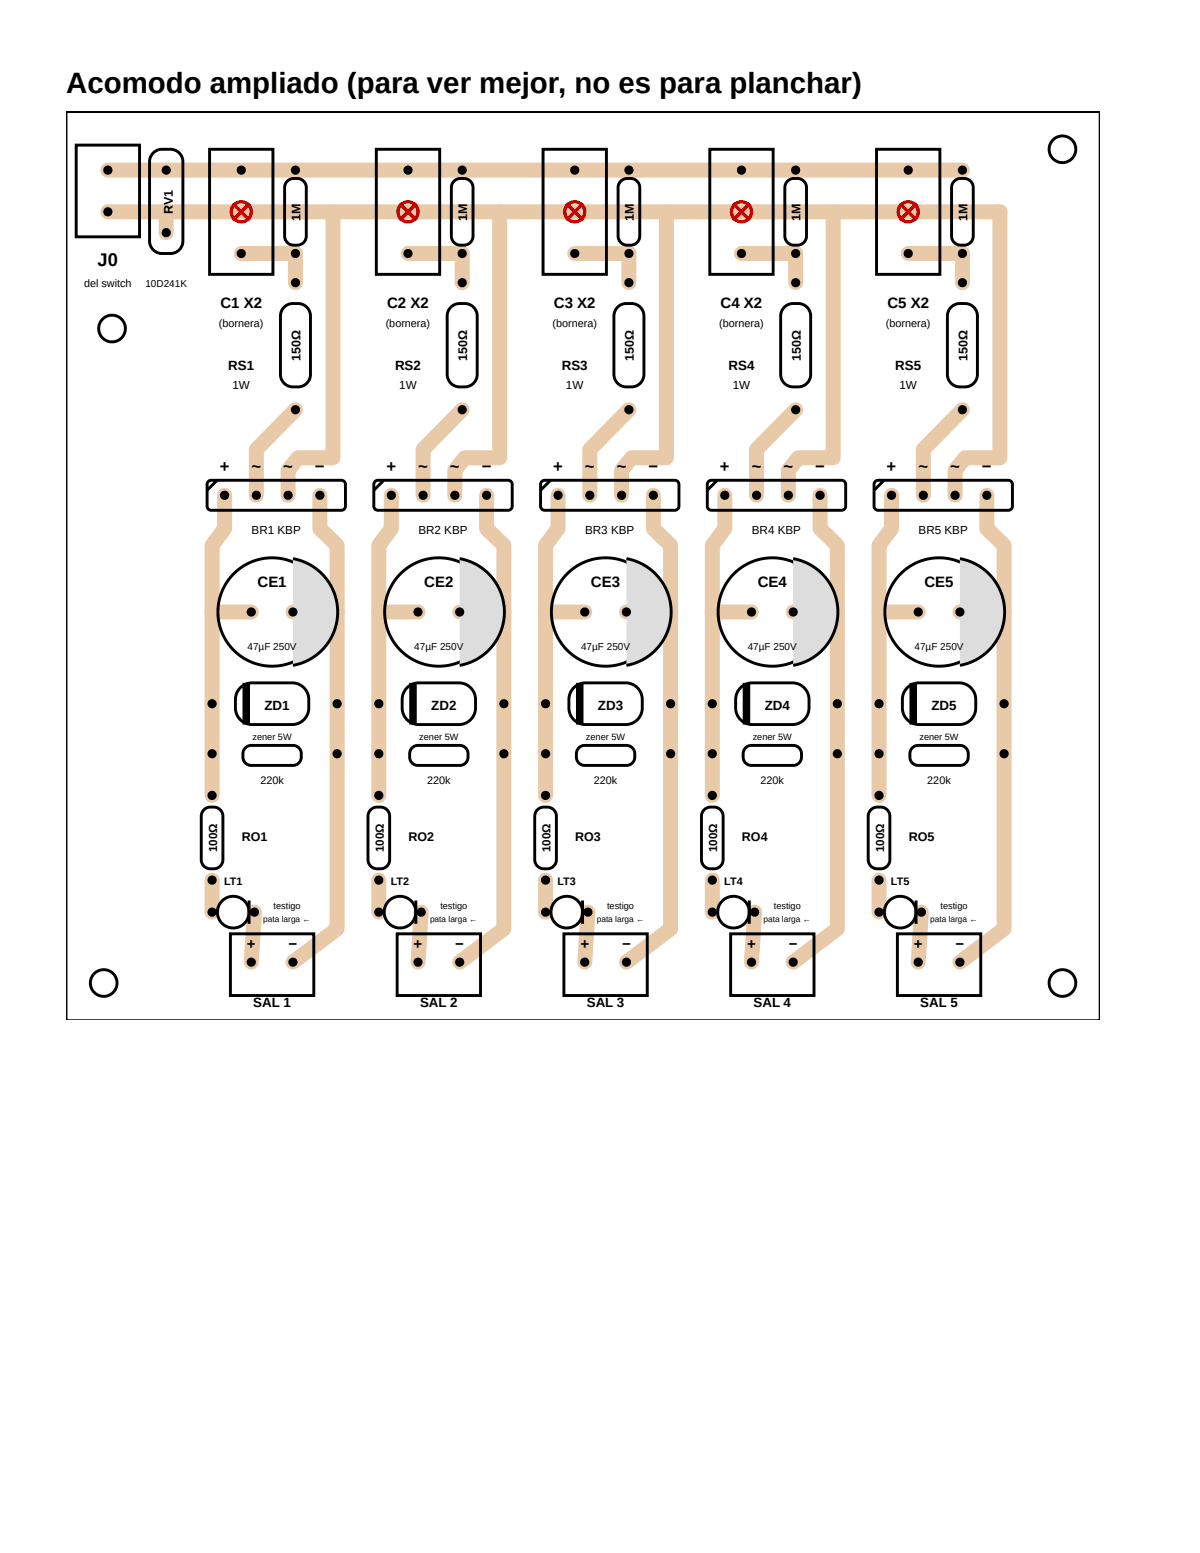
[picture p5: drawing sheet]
<svg xmlns="http://www.w3.org/2000/svg" width="216mm" height="279mm" viewBox="0 0 216 279" stroke-linecap="round" stroke-linejoin="round" font-family="sans-serif">
<path d="M11.9 183.4v-163.3h186v163.3" fill="none" stroke="#000" stroke-width=".45"/>
<g fill="none" stroke="#e8c9a8" stroke-width="2.7">
<path d="M19.4 38.1h160.5v44.3h-6.3l-1.8 2.2v4.5M19.4 30.6h153.8M29.9 38.1v3.8M59.9 38.1v44.3h-6.3l-1.8 2.2v4.5M89.9 38.1v44.3h-6.3l-1.8 2.2v4.5M119.9 38.1v44.3h-6.3l-1.8 2.2v4.5M149.9 38.1v44.3h-6.3l-1.8 2.2v4.5M43.4 45.6h9.8v5.3M73.4 45.6h9.8v5.3M103.4 45.6h9.8v5.3M133.4 45.6h9.8v5.3M163.4 45.6h9.8v5.3"/>
<path d="M53.2 73.7l-7.1 7.2v8.2M83.2 73.7l-7.1 7.2v8.2M113.2 73.7l-7.1 7.2v8.2M143.2 73.7l-7.1 7.2v8.2M173.2 73.7l-7.1 7.2v8.2M40.4 89.1v6l-2.2 3v45M57.6 89.1v6l3.1 3v69l-8 6M70.4 89.1v6l-2.2 3v45M87.6 89.1v6l3.1 3v69l-8 6M100.4 89.1v6l-2.2 3v45M117.5 89.1v6l3.2 3v69l-8 6M130.4 89.1v6l-2.2 3v45"/>
<path d="M147.5 89.1v6l3.2 3v69l-8 6M160.4 89.1v6l-2.2 3v45M177.5 89.1v6l3.2 3v69l-8 6M38.2 110.1h7M52.7 110.1h8M68.2 110.1h7M82.7 110.1h8M98.2 110.1h7M112.7 110.1h8M128.2 110.1h7M142.7 110.1h8M158.2 110.1h7"/>
<path d="M172.7 110.1h8M38.2 158.3v5.8M68.2 158.3v5.8M98.2 158.3v5.8M128.2 158.3v5.8M158.2 158.3v5.8M45.8 164.1l-.6 9M75.8 164.1l-.6 9M105.8 164.1l-.6 9M135.8 164.1l-.6 9M165.8 164.1l-.6 9"/>
</g>
<g fill="none" stroke="#000" stroke-width=".52">
<path d="M13.7 26.1h11.4v16.5h-11.4zM27.6 27.5a2.25 2.25 0 0 1 1.6-.6h1.5a2.25 2.25 0 0 1 2.2 2.2v14.3a2.25 2.25 0 0 1-2.2 2.2h-1.5a2.25 2.25 0 0 1-2.3-2.2v-14.3a2.25 2.25 0 0 1 .7-1.6zM37.7 26.9h11.4v22.5h-11.4zM51.7 32.6l.7-.4 1.1-.1a1.65 1.65 0 0 1 1.6 1.7v8.7a1.65 1.65 0 0 1-1.6 1.6h-.6a1.65 1.65 0 0 1-1.7-1.6v-8.7l.1-.7zM51.1 55.3a2.25 2.25 0 0 1 1.6-.7h.9a2.25 2.25 0 0 1 2.3 2.3v10.5a2.25 2.25 0 0 1-2.3 2.2h-.9a2.25 2.25 0 0 1-2.2-2.2v-10.5a2.25 2.25 0 0 1 .6-1.6zM37.5 86.6l.5-.2h23.4a.75 .75 0 0 1 .8 .8v3.9a.75 .75 0 0 1-.8 .7h-23.4a.75 .75 0 0 1-.7-.7v-3.9zM39.1 86.4l-1.8 1.8"/>
<circle cx="49" cy="110.1" r="9.7"/>
</g>
<g fill="none" stroke="#c00" stroke-width=".6">
<path d="M41.9 36.6l3 3M44.9 36.6l-3 3"/>
<circle cx="43.4" cy="38.1" r="1.8"/>
</g>
<g fill="#000">
<path d="M37.3 88.2l1.8-1.8z"/>
<path d="M41.9 36.6l3 3zM44.9 36.6l-3 3z"/>
</g>
<path d="M52.7 100.5a9.7 9.7 0 0 1 8.1 9.6 9.7 9.7 0 0 1-8.1 9.6z" fill="#ddd"/>
<g fill="none" stroke="#000" stroke-width=".52">
<path d="M67.7 26.9h11.4v22.5h-11.4zM81.7 32.6l.7-.4 1.1-.1a1.65 1.65 0 0 1 1.6 1.7v8.7a1.65 1.65 0 0 1-1.6 1.6h-.6a1.65 1.65 0 0 1-1.7-1.6v-8.9l.2-.6zM81.1 55.3a2.25 2.25 0 0 1 1.6-.7h.9a2.25 2.25 0 0 1 2.3 2.3v10.5a2.25 2.25 0 0 1-2.3 2.2h-.9a2.25 2.25 0 0 1-2.2-2.2v-10.5a2.25 2.25 0 0 1 .6-1.6zM67.5 86.6l.5-.2h23.4a.75 .75 0 0 1 .8 .8v3.9a.75 .75 0 0 1-.8 .7h-23.4a.75 .75 0 0 1-.7-.7v-3.9zM69.1 86.4l-1.8 1.8M52.7 100.5a9.7 9.7 0 0 1 8.1 9.6 9.7 9.7 0 0 1-8.1 9.6M43.2 123.7l.8-.5 1.2-.3h7.4a3 3 0 0 1 3 3v1.5a3 3 0 0 1-3 3h-7.2a3 3 0 0 1-3-3l.1-2.3 .3-.7zM44.1 134.5l1-.4h7.6a1.5 1.5 0 0 1 1.5 1.5v.6a1.5 1.5 0 0 1-1.5 1.5h-7.5a1.5 1.5 0 0 1-1.5-1.5l.1-1zM36.7 145.7l.7-.4 1.1-.1a1.65 1.65 0 0 1 1.6 1.7v7.8a1.65 1.65 0 0 1-1.6 1.6h-.6a1.65 1.65 0 0 1-1.7-1.6v-8l.2-.6zM41.5 168h15v11.1h-15zM44.8 162v4.2"/>
<circle cx="79" cy="110.1" r="9.7"/>
<circle cx="42" cy="164.1" r="2.85"/>
</g>
<path d="M44.3 122.9v7.5" fill="none" stroke="#000" stroke-width="1.3" stroke-linecap="butt"/>
<g fill="none" stroke="#c00" stroke-width=".6">
<path d="M71.9 36.6l3 3M74.9 36.6l-3 3"/>
<circle cx="73.4" cy="38.1" r="1.8"/>
</g>
<g fill="#000">
<path d="M69.1 86.4l-1.8 1.8z"/>
<path d="M71.9 36.6l3 3zM74.9 36.6l-3 3z"/>
</g>
<path d="M82.7 100.5a9.7 9.7 0 0 1 8.1 9.6 9.7 9.7 0 0 1-8.1 9.6z" fill="#ddd"/>
<g fill="none" stroke="#000" stroke-width=".52">
<path d="M97.7 26.9h11.4v22.5h-11.4zM111.7 32.6l.7-.4 1.1-.1a1.65 1.65 0 0 1 1.6 1.7v8.7a1.65 1.65 0 0 1-1.6 1.6h-.6a1.65 1.65 0 0 1-1.7-1.6v-8.7l.1-.7zM111.1 55.3a2.25 2.25 0 0 1 1.6-.7h.9a2.25 2.25 0 0 1 2.3 2.3v10.5a2.25 2.25 0 0 1-2.3 2.2h-.9a2.25 2.25 0 0 1-2.2-2.2v-10.5a2.25 2.25 0 0 1 .6-1.6zM97.5 86.6l.5-.2h23.4a.75 .75 0 0 1 .8 .8v3.9a.75 .75 0 0 1-.8 .7h-23.4a.75 .75 0 0 1-.7-.7v-3.9zM99.1 86.4l-1.8 1.8M82.7 100.5a9.7 9.7 0 0 1 8.1 9.6 9.7 9.7 0 0 1-8.1 9.6M73.2 123.7l.8-.5 1.2-.3h7.4a3 3 0 0 1 3 3v1.5a3 3 0 0 1-3 3h-7.2a3 3 0 0 1-3-3l.1-2.3 .3-.7zM74.1 134.5l1-.4h7.6a1.5 1.5 0 0 1 1.5 1.5v.6a1.5 1.5 0 0 1-1.5 1.5h-7.5a1.5 1.5 0 0 1-1.5-1.5l.1-1zM66.7 145.7l.7-.4 1.1-.1a1.65 1.65 0 0 1 1.6 1.7v7.8a1.65 1.65 0 0 1-1.6 1.6h-.6a1.65 1.65 0 0 1-1.7-1.6v-8l.2-.6zM71.5 168h15v11.1h-15zM74.8 162v4.2"/>
<circle cx="109" cy="110.1" r="9.7"/>
<circle cx="72" cy="164.1" r="2.85"/>
</g>
<path d="M74.3 122.9v7.5" fill="none" stroke="#000" stroke-width="1.3" stroke-linecap="butt"/>
<g fill="none" stroke="#c00" stroke-width=".6">
<path d="M101.9 36.6l3 3M104.9 36.6l-3 3"/>
<circle cx="103.4" cy="38.1" r="1.8"/>
</g>
<g fill="#000">
<path d="M99.1 86.4l-1.8 1.8z"/>
<path d="M101.9 36.6l3 3zM104.9 36.6l-3 3z"/>
</g>
<path d="M112.7 100.5a9.7 9.7 0 0 1 8.1 9.6 9.7 9.7 0 0 1-8.1 9.6z" fill="#ddd"/>
<g fill="none" stroke="#000" stroke-width=".52">
<path d="M127.7 26.9h11.4v22.5h-11.4zM141.7 32.6l.7-.4 1.1-.1a1.65 1.65 0 0 1 1.6 1.7v8.7a1.65 1.65 0 0 1-1.6 1.6h-.6a1.65 1.65 0 0 1-1.7-1.6v-8.7l.1-.7zM141.1 55.3a2.25 2.25 0 0 1 1.6-.7h.9a2.25 2.25 0 0 1 2.3 2.3v10.5a2.25 2.25 0 0 1-2.3 2.2h-.9a2.25 2.25 0 0 1-2.2-2.2v-10.5a2.25 2.25 0 0 1 .6-1.6zM127.5 86.6l.5-.2h23.4a.75 .75 0 0 1 .8 .8v3.9a.75 .75 0 0 1-.8 .7h-23.4a.75 .75 0 0 1-.7-.7v-3.9zM129.1 86.4l-1.8 1.8M112.7 100.5a9.7 9.7 0 0 1 8.1 9.6 9.7 9.7 0 0 1-8.1 9.6M103.2 123.7l.8-.5 1.2-.3h7.4a3 3 0 0 1 3 3v1.5a3 3 0 0 1-3 3h-7.2a3 3 0 0 1-3-3l.1-2.3 .3-.7zM104.1 134.5l1-.4h7.6a1.5 1.5 0 0 1 1.5 1.5v.6a1.5 1.5 0 0 1-1.5 1.5h-7.5a1.5 1.5 0 0 1-1.5-1.5l.1-1zM96.7 145.7l.7-.4 1.1-.1a1.65 1.65 0 0 1 1.6 1.7v7.8a1.65 1.65 0 0 1-1.6 1.6h-.6a1.65 1.65 0 0 1-1.7-1.6v-8l.2-.6zM101.5 168h15v11.1h-15zM104.8 162v4.2"/>
<circle cx="139" cy="110.1" r="9.7"/>
<circle cx="102" cy="164.1" r="2.85"/>
</g>
<path d="M104.3 122.9v7.5" fill="none" stroke="#000" stroke-width="1.3" stroke-linecap="butt"/>
<g fill="none" stroke="#c00" stroke-width=".6">
<path d="M131.9 36.6l3 3M134.9 36.6l-3 3"/>
<circle cx="133.4" cy="38.1" r="1.8"/>
</g>
<g fill="#000">
<path d="M129.1 86.4l-1.8 1.8z"/>
<path d="M131.9 36.6l3 3zM131.9 39.6l3-3z"/>
</g>
<path d="M142.7 100.5a9.7 9.7 0 0 1 8.1 9.6 9.7 9.7 0 0 1-8.1 9.6z" fill="#ddd"/>
<g fill="none" stroke="#000" stroke-width=".52">
<path d="M157.7 26.9h11.4v22.5h-11.4zM171.7 32.6l.7-.4 1.1-.1a1.65 1.65 0 0 1 1.6 1.7v8.7a1.65 1.65 0 0 1-1.6 1.6h-.6a1.65 1.65 0 0 1-1.7-1.6v-8.9l.2-.6zM171.1 55.3a2.25 2.25 0 0 1 1.6-.7h.9a2.25 2.25 0 0 1 2.3 2.3v10.5a2.25 2.25 0 0 1-2.3 2.2h-.9a2.25 2.25 0 0 1-2.2-2.2v-10.5a2.25 2.25 0 0 1 .6-1.6zM157.5 86.6l.5-.2h23.4a.75 .75 0 0 1 .8 .8v3.9a.75 .75 0 0 1-.8 .7h-23.4a.75 .75 0 0 1-.7-.7v-3.9zM159.1 86.4l-1.8 1.8M142.7 100.5a9.7 9.7 0 0 1 8.1 9.6 9.7 9.7 0 0 1-8.1 9.6M133.2 123.7l.8-.5 1.2-.3h7.4a3 3 0 0 1 3 3v1.5a3 3 0 0 1-3 3h-7.2a3 3 0 0 1-3-3l.1-2.3 .3-.7zM134.1 134.5l1-.4h7.6a1.5 1.5 0 0 1 1.5 1.5v.6a1.5 1.5 0 0 1-1.5 1.5h-7.5a1.5 1.5 0 0 1-1.5-1.5l.1-1zM126.7 145.7l.7-.4 1.1-.1a1.65 1.65 0 0 1 1.6 1.7v7.8a1.65 1.65 0 0 1-1.6 1.6h-.6a1.65 1.65 0 0 1-1.7-1.6v-8l.2-.6zM131.5 168h15v11.1h-15zM134.8 162v4.2"/>
<circle cx="169" cy="110.1" r="9.7"/>
<circle cx="132" cy="164.1" r="2.85"/>
</g>
<path d="M134.3 122.9v7.5" fill="none" stroke="#000" stroke-width="1.3" stroke-linecap="butt"/>
<g fill="none" stroke="#c00" stroke-width=".6">
<path d="M161.9 36.6l3 3M164.9 36.6l-3 3"/>
<circle cx="163.4" cy="38.1" r="1.8"/>
</g>
<g fill="#000">
<path d="M159.1 86.4l-1.8 1.8z"/>
<path d="M161.9 36.6l3 3zM164.9 36.6l-3 3z"/>
</g>
<path d="M172.7 100.5a9.7 9.7 0 0 1 8 9.6 9.7 9.7 0 0 1-8 9.6z" fill="#ddd"/>
<g fill="none" stroke="#000" stroke-width=".52">
<path d="M172.7 100.5a9.7 9.7 0 0 1 8 9.6 9.7 9.7 0 0 1-8 9.6M163.2 123.7l.8-.5 1.2-.3h7.4a3 3 0 0 1 3 3v1.5a3 3 0 0 1-3 3h-7.2a3 3 0 0 1-3-3l.1-2.3 .3-.7zM164.1 134.5l1-.4h7.6a1.5 1.5 0 0 1 1.5 1.5v.6a1.5 1.5 0 0 1-1.5 1.5h-7.5a1.5 1.5 0 0 1-1.5-1.5l.1-1zM156.7 145.7l.7-.4 1.1-.1a1.65 1.65 0 0 1 1.6 1.7v7.8a1.65 1.65 0 0 1-1.6 1.6h-.6a1.65 1.65 0 0 1-1.7-1.6v-8l.2-.6zM161.5 168h15v11.1h-15zM164.8 162v4.2"/>
<circle cx="191.2" cy="26.9" r="2.4"/>
<circle cx="20.2" cy="59.1" r="2.4"/>
<circle cx="18.7" cy="176.9" r="2.4"/>
<circle cx="162" cy="164.1" r="2.85"/>
<circle cx="191.2" cy="176.9" r="2.4"/>
</g>
<path d="M164.3 122.9v7.5" fill="none" stroke="#000" stroke-width="1.3" stroke-linecap="butt"/>
<g fill="#000">
<circle cx="19.4" cy="38.1" r=".83"/>
<circle cx="19.4" cy="30.6" r=".83"/>
<circle cx="29.9" cy="30.6" r=".83"/>
<circle cx="43.4" cy="30.6" r=".83"/>
<circle cx="53.2" cy="30.6" r=".83"/>
<circle cx="73.4" cy="30.6" r=".83"/>
<circle cx="83.2" cy="30.6" r=".83"/>
<circle cx="103.4" cy="30.6" r=".83"/>
<circle cx="113.2" cy="30.6" r=".83"/>
<circle cx="133.4" cy="30.6" r=".83"/>
<circle cx="143.2" cy="30.6" r=".83"/>
<circle cx="163.4" cy="30.6" r=".83"/>
<circle cx="173.2" cy="30.6" r=".83"/>
<circle cx="29.9" cy="41.9" r=".83"/>
<circle cx="43.4" cy="45.6" r=".83"/>
<circle cx="53.2" cy="50.9" r=".83"/>
<circle cx="53.2" cy="45.6" r=".83"/>
<circle cx="73.4" cy="45.6" r=".83"/>
<circle cx="83.2" cy="50.9" r=".83"/>
<circle cx="83.2" cy="45.6" r=".83"/>
<circle cx="103.4" cy="45.6" r=".83"/>
<circle cx="113.2" cy="45.6" r=".83"/>
<circle cx="113.2" cy="50.9" r=".83"/>
<circle cx="133.4" cy="45.6" r=".83"/>
<circle cx="143.2" cy="45.6" r=".83"/>
<circle cx="143.2" cy="50.9" r=".83"/>
<circle cx="163.4" cy="45.6" r=".83"/>
<circle cx="173.2" cy="50.9" r=".83"/>
<circle cx="173.2" cy="45.6" r=".83"/>
<circle cx="53.2" cy="73.7" r=".83"/>
<circle cx="83.2" cy="73.7" r=".83"/>
<circle cx="113.2" cy="73.7" r=".83"/>
<circle cx="143.2" cy="73.7" r=".83"/>
<circle cx="173.2" cy="73.7" r=".83"/>
<circle cx="40.4" cy="89.1" r=".83"/>
<circle cx="46.1" cy="89.1" r=".83"/>
<circle cx="51.8" cy="89.1" r=".83"/>
<circle cx="57.6" cy="89.1" r=".83"/>
<circle cx="70.4" cy="89.1" r=".83"/>
<circle cx="76.1" cy="89.1" r=".83"/>
<circle cx="81.8" cy="89.1" r=".83"/>
<circle cx="87.6" cy="89.1" r=".83"/>
<circle cx="100.4" cy="89.1" r=".83"/>
<circle cx="106.1" cy="89.1" r=".83"/>
<circle cx="111.8" cy="89.1" r=".83"/>
<circle cx="117.5" cy="89.1" r=".83"/>
<circle cx="130.4" cy="89.1" r=".83"/>
<circle cx="136.1" cy="89.1" r=".83"/>
<circle cx="141.8" cy="89.1" r=".83"/>
<circle cx="147.5" cy="89.1" r=".83"/>
<circle cx="160.4" cy="89.1" r=".83"/>
<circle cx="166.1" cy="89.1" r=".83"/>
<circle cx="171.8" cy="89.1" r=".83"/>
<circle cx="177.5" cy="89.1" r=".83"/>
<circle cx="45.2" cy="110.1" r=".83"/>
<circle cx="52.7" cy="110.1" r=".83"/>
<circle cx="75.2" cy="110.1" r=".83"/>
<circle cx="82.7" cy="110.1" r=".83"/>
<circle cx="105.2" cy="110.1" r=".83"/>
<circle cx="112.7" cy="110.1" r=".83"/>
<circle cx="135.2" cy="110.1" r=".83"/>
<circle cx="142.7" cy="110.1" r=".83"/>
<circle cx="165.2" cy="110.1" r=".83"/>
<circle cx="172.7" cy="110.1" r=".83"/>
<circle cx="38.2" cy="135.6" r=".83"/>
<circle cx="38.2" cy="126.6" r=".83"/>
<circle cx="60.7" cy="126.6" r=".83"/>
<circle cx="60.7" cy="135.6" r=".83"/>
<circle cx="68.2" cy="126.6" r=".83"/>
<circle cx="68.2" cy="135.6" r=".83"/>
<circle cx="90.7" cy="126.6" r=".83"/>
<circle cx="90.7" cy="135.6" r=".83"/>
<circle cx="98.2" cy="126.6" r=".83"/>
<circle cx="98.2" cy="135.6" r=".83"/>
<circle cx="120.7" cy="135.6" r=".83"/>
<circle cx="120.7" cy="126.6" r=".83"/>
<circle cx="128.2" cy="135.6" r=".83"/>
<circle cx="128.2" cy="126.6" r=".83"/>
<circle cx="150.7" cy="126.6" r=".83"/>
<circle cx="150.7" cy="135.6" r=".83"/>
<circle cx="158.2" cy="126.6" r=".83"/>
<circle cx="158.2" cy="135.6" r=".83"/>
<circle cx="180.7" cy="126.6" r=".83"/>
<circle cx="180.7" cy="135.6" r=".83"/>
<circle cx="38.2" cy="143.1" r=".83"/>
<circle cx="38.2" cy="158.3" r=".83"/>
<circle cx="68.2" cy="143.1" r=".83"/>
<circle cx="68.2" cy="158.3" r=".83"/>
<circle cx="98.2" cy="143.1" r=".83"/>
<circle cx="98.2" cy="158.3" r=".83"/>
<circle cx="128.2" cy="143.1" r=".83"/>
<circle cx="128.2" cy="158.3" r=".83"/>
<circle cx="158.2" cy="143.1" r=".83"/>
<circle cx="158.2" cy="158.3" r=".83"/>
<circle cx="38.2" cy="164.1" r=".83"/>
<circle cx="45.2" cy="173.1" r=".83"/>
<circle cx="45.8" cy="164.1" r=".83"/>
<circle cx="52.7" cy="173.1" r=".83"/>
<circle cx="68.2" cy="164.1" r=".83"/>
<circle cx="75.2" cy="173.1" r=".83"/>
<circle cx="75.8" cy="164.1" r=".83"/>
<circle cx="82.7" cy="173.1" r=".83"/>
<circle cx="98.2" cy="164.1" r=".83"/>
<circle cx="105.2" cy="173.1" r=".83"/>
<circle cx="105.8" cy="164.1" r=".83"/>
<circle cx="112.7" cy="173.1" r=".83"/>
<circle cx="128.2" cy="164.1" r=".83"/>
<circle cx="135.2" cy="173.1" r=".83"/>
<circle cx="135.8" cy="164.1" r=".83"/>
<circle cx="142.7" cy="173.1" r=".83"/>
<circle cx="158.2" cy="164.1" r=".83"/>
<circle cx="165.2" cy="173.1" r=".83"/>
<circle cx="165.8" cy="164.1" r=".83"/>
<circle cx="172.7" cy="173.1" r=".83"/>
</g>
<text font-size="5.3" x="11.9" y="16.7">Acomodo ampliado (para ver mejor, no es para planchar)</text>
<text font-size="3.3" x="17.6" y="47.9">J0</text>
<g font-size="3">
<text x="39.5" y="84.9">+</text>
<text x="45.2" y="84.9">~</text>
<text x="51" y="84.9">~</text>
<text x="56.7" y="84.9">−</text>
<text x="69.5" y="84.9">+</text>
<text x="75.2" y="84.9">~</text>
<text x="81" y="84.9">~</text>
<text x="86.7" y="84.9">−</text>
<text x="99.5" y="84.9">+</text>
<text x="105.2" y="84.9">~</text>
<text x="111" y="84.9">~</text>
<text x="116.7" y="84.9">−</text>
<text x="129.5" y="84.9">+</text>
<text x="135.2" y="84.9">~</text>
<text x="141" y="84.9">~</text>
<text x="146.7" y="84.9">−</text>
<text x="159.5" y="84.9">+</text>
<text x="165.2" y="84.9">~</text>
<text x="171" y="84.9">~</text>
<text x="176.7" y="84.9">−</text>
</g>
<g font-size="2.7">
<text x="39.7" y="55.4">C1 X2</text>
<text x="69.7" y="55.4">C2 X2</text>
<text x="99.7" y="55.4">C3 X2</text>
<text x="129.7" y="55.4">C4 X2</text>
<text x="159.7" y="55.4">C5 X2</text>
<text x="46.3" y="105.6">CE1</text>
<text x="76.3" y="105.6">CE2</text>
<text x="106.3" y="105.6">CE3</text>
<text x="136.3" y="105.6">CE4</text>
<text x="166.3" y="105.6">CE5</text>
<text x="44.4" y="170.7">+</text>
<text x="51.9" y="170.7">−</text>
<text x="74.4" y="170.7">+</text>
<text x="81.9" y="170.7">−</text>
<text x="104.4" y="170.7">+</text>
<text x="111.9" y="170.7">−</text>
<text x="134.4" y="170.7">+</text>
<text x="141.9" y="170.7">−</text>
<text x="164.4" y="170.7">+</text>
<text x="171.9" y="170.7">−</text>
</g>
<g font-size="2.4">
<text x="41.1" y="66.6">RS1</text>
<text x="71.1" y="66.6">RS2</text>
<text x="101.1" y="66.6">RS3</text>
<text x="131.1" y="66.6">RS4</text>
<text x="161.1" y="66.6">RS5</text>
<text x="47.6" y="127.8">ZD1</text>
<text x="77.6" y="127.8">ZD2</text>
<text x="107.6" y="127.8">ZD3</text>
<text x="137.6" y="127.8">ZD4</text>
<text x="167.6" y="127.8">ZD5</text>
<text x="45.6" y="181.2">SAL 1</text>
<text x="75.6" y="181.2">SAL 2</text>
<text x="105.6" y="181.2">SAL 3</text>
<text x="135.6" y="181.2">SAL 4</text>
<text x="165.6" y="181.2">SAL 5</text>
</g>
<g font-size="2.2">
<text x="31.1" y="38.5" transform="rotate(-90 31.1 38.5)">RV1</text>
<text x="54.1" y="39.7" transform="rotate(-90 54.1 39.7)">1M</text>
<text x="84.1" y="39.7" transform="rotate(-90 84.1 39.7)">1M</text>
<text x="114.1" y="39.7" transform="rotate(-90 114.1 39.7)">1M</text>
<text x="144.1" y="39.7" transform="rotate(-90 144.1 39.7)">1M</text>
<text x="174" y="39.7" transform="rotate(-90 174 39.7)">1M</text>
<text x="54.1" y="64.9" transform="rotate(-90 54.1 64.9)">150Ω</text>
<text x="84.1" y="64.9" transform="rotate(-90 84.1 64.9)">150Ω</text>
<text x="114.1" y="64.9" transform="rotate(-90 114.1 64.9)">150Ω</text>
<text x="144.1" y="64.9" transform="rotate(-90 144.1 64.9)">150Ω</text>
<text x="174.1" y="64.9" transform="rotate(-90 174.1 64.9)">150Ω</text>
<text x="43.5" y="151.4">RO1</text>
<text x="73.5" y="151.4">RO2</text>
<text x="103.5" y="151.4">RO3</text>
<text x="133.5" y="151.4">RO4</text>
<text x="163.5" y="151.4">RO5</text>
</g>
<g font-size="2.1">
<text x="41.8" y="69.9">1W</text>
<text x="71.8" y="69.9">1W</text>
<text x="101.8" y="69.9">1W</text>
<text x="131.8" y="69.9">1W</text>
<text x="161.8" y="69.9">1W</text>
<text x="45.3" y="96">BR1 KBP</text>
<text x="75.3" y="96">BR2 KBP</text>
<text x="105.3" y="96">BR3 KBP</text>
<text x="135.3" y="96">BR4 KBP</text>
<text x="165.3" y="96">BR5 KBP</text>
<text x="39.1" y="153.3" transform="rotate(-90 39.1 153.3)">100Ω</text>
<text x="69.1" y="153.3" transform="rotate(-90 69.1 153.3)">100Ω</text>
<text x="99.1" y="153.3" transform="rotate(-90 99.1 153.3)">100Ω</text>
<text x="129.1" y="153.3" transform="rotate(-90 129.1 153.3)">100Ω</text>
<text x="159.1" y="153.3" transform="rotate(-90 159.1 153.3)">100Ω</text>
</g>
<g font-size="1.9">
<text x="15.1" y="51.6">del switch</text>
<text x="39.4" y="58.8">(bornera)</text>
<text x="69.4" y="58.8">(bornera)</text>
<text x="99.4" y="58.8">(bornera)</text>
<text x="129.4" y="58.8">(bornera)</text>
<text x="159.4" y="58.8">(bornera)</text>
<text x="46.8" y="141">220k</text>
<text x="76.8" y="141">220k</text>
<text x="106.8" y="141">220k</text>
<text x="136.8" y="141">220k</text>
<text x="166.8" y="141">220k</text>
<text x="40.3" y="159.3">LT1</text>
<text x="70.3" y="159.3">LT2</text>
<text x="100.3" y="159.3">LT3</text>
<text x="130.3" y="159.3">LT4</text>
<text x="160.3" y="159.3">LT5</text>
</g>
<g font-size="1.8">
<text x="26.2" y="51.6">10D241K</text>
<text x="44.5" y="116.9">47µF 250V</text>
<text x="74.5" y="116.9">47µF 250V</text>
<text x="104.5" y="116.9">47µF 250V</text>
<text x="134.5" y="116.9">47µF 250V</text>
<text x="164.5" y="116.9">47µF 250V</text>
</g>
<g font-size="1.6">
<text x="45.4" y="133.2">zener 5W</text>
<text x="75.4" y="133.2">zener 5W</text>
<text x="105.4" y="133.2">zener 5W</text>
<text x="135.4" y="133.2">zener 5W</text>
<text x="165.4" y="133.2">zener 5W</text>
<text x="49.2" y="163.5">testigo</text>
<text x="79.2" y="163.5">testigo</text>
<text x="109.2" y="163.5">testigo</text>
<text x="139.2" y="163.5">testigo</text>
<text x="169.2" y="163.5">testigo</text>
</g>
<g font-size="1.5">
<text x="47.4" y="165.9">pata larga ←</text>
<text x="77.4" y="165.9">pata larga ←</text>
<text x="107.4" y="165.9">pata larga ←</text>
<text x="137.4" y="165.9">pata larga ←</text>
<text x="167.4" y="165.9">pata larga ←</text>
</g>
</svg>
